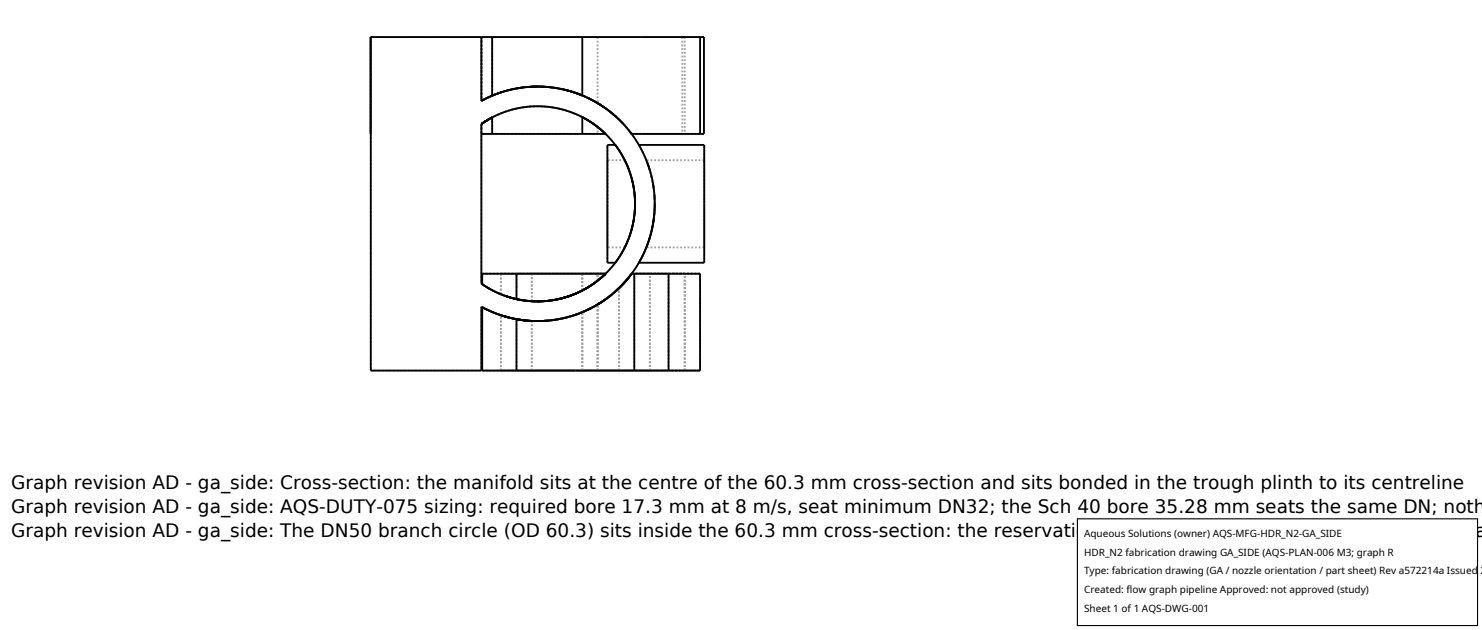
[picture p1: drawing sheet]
<svg xmlns="http://www.w3.org/2000/svg" width="212mm" height="90mm" viewBox="0 0 212 90" stroke-linecap="round" stroke-linejoin="round" font-family="sans-serif">
<g fill="none" stroke="#a0a0a0" stroke-width=".26" stroke-dasharray=".3 .3" stroke-linecap="butt">
<path d="M53 5.3h15.8M53 5.3v47.6M53 5.3v13.8M68.8 5.3v9.1M68.8 14.4a16.7 16.7 0 0 1 24.7 14.7 16.7 16.7 0 0 1-24.7 14.7M68.8 17.7v22.8M68.8 17.7v1.4M68.8 17.7a13.9 13.9 0 0 1 17.7 1.4M68.8 19.1h1.5M68.8 14.4l1.5-.7M68.8 5.3h1.5M68.8 14.4l2.3-1"/>
<path d="M68.8 5.3h28.7M68.9 14.3l-.1 .1M69.2 14.2l-.2 .1M69.2 14.2h-.1M69.4 14.1l-.2 .1M69.6 14l-.4 .2M69.7 13.9l-.3 .2M69.8 17l-.2 .1M69.8 17l.4-.2M69.8 17l.2-.1M70 13.8l-.2 .1M70 13.8l-.3 .1"/>
<path d="M70 16.9l-.2 .1M70 16.9l.2-.1M70.2 16.8l-.2 .1M70.2 16.8h.1M70.3 19.1h-1.5M70.3 13.7l-1.5 .7M70.3 5.3h-1.5M70.3 16.8v2.3M70.3 5.3v8.4M71.7 13.2l.3-.1M72.3 13l.2-.1M72.5 12.9l-.8 .2"/>
<path d="M73.1 12.8l-.6 .1M73.5 12.7l.5-.1M73.5 12.7l-.4 .1M73.8 12.6l-2.5 .7-2.5 1.1M73.9 12.6l-.3 .1M74.2 12.6l1.7-.2M74.7 12.5h-.4M75.7 12.4l-1 .1M75.8 12.4l-1 .1M76.4 12.4h-.1M76.7 12.4a16.7 16.7 0 0 1 4 .4M76.8 12.4h-.2"/>
<path d="M77.3 12.4h-.5M78.1 12.4h-.1M78.3 12.4h-.2M78.9 12.5h-.1M79 12.5l-.8-.1M79.8 12.6l-.8-.1M80.3 12.7l-1.4-.2M80.4 12.8l-.1-.1M80.4 12.8l-.5-.2M80.5 12.8h-.1M80.8 12.9l-.2-.1M83.2 5.3h16.8"/>
<path d="M83.2 13.6l2 1 1.9 1.3 1.6 1.4 1.5 1.8M83.2 13.6v.1M83.2 13.7v-.1M83.3 13.7h-.1M83.4 13.7l.2 .1M83.5 13.8l-.3-.2M83.9 13.9v.1M83.9 13.9l-.4-.1M83.9 13.9l-.3-.1M83.9 13.9l-.7-.3M84.1 14.1l-.2-.2M84.3 14.1h-.2"/>
<path d="M84.3 14.1v.1M84.6 14.3l.1 .1M84.7 14.4l-.6-.3M84.7 14.4h.1M84.8 14.4l.7 .4M84.9 14.5l-.5-.3M85.1 14.6l-.1-.1M85.2 14.7v-.1M85.4 18.1v.1M85.4 19.1h1.1M85.4 5.3h6.2M85.4 18.1v1"/>
<path d="M85.4 5.3v9.4M85.4 14.7h-.2M85.4 14.8v-.1M85.4 18.2l.2 .1M85.6 18.3l.1 .1M85.6 14.9l.7 .4M85.6 14.9l-.4-.2M85.7 18.4h-.1M85.8 18.5l.1 .1M85.9 18.6l-.1-.1M86.1 15.2h-.1M86.1 18.8h.1"/>
<path d="M86.4 15.4l.4 .3M86.4 19l.1 .1M86.5 19.1h-17.7M86.5 19.1a13.9 13.9 0 0 0-17.7-1.4M86.5 19.1h-3.3M86.5 19.1l-.3-.3M86.5 19.1l-1.1-1M86.5 19.1h-1.1M86.7 15.6l-1-.7M86.9 15.7l.9 .8M87 15.8l-.7-.5M87 15.8l-1.3-.9"/>
<path d="M87.2 16l-.5-.4M87.5 16.3l-.3-.3M87.6 16.3l-.4-.3M88 16.7l.5 .4M88 16.7l-.3-.3M88 16.7l2 2.1M88.1 16.8l-.5-.5M88.5 17.1l1.7 2M88.5 17.1h-.1M89 17.7v-.1M90.2 19.1l-1.2-1.4-1.3-1.3M90.2 19.1l-1-1.2-1.2-1.2"/>
<path d="M90.2 19.1h9.8M90.2 19.1h7.3M90.2 19.1l-1.2-1.4M90.2 19.1l-1.5-1.8-1.6-1.4-1.9-1.3-2-1M90.2 19.1l-2-2.3-2.3-1.7M90.2 19.1h1.4M91.6 19.1h6.2M91.6 5.3h6.2M97.5 19.1h-7.3M97.5 5.3h-28.7M97.5 5.3v13.8M97.8 19.1h-7.6"/>
<path d="M97.8 5.3h-12.4M97.8 5.3v13.8M100 5.3h-16.8M100 19.1h-9.8M100.5 5.3h-31.7M100.5 19.1h-10.3M68.9 39.1h17.6M71.5 39.1h15M73.8 39.1h12.7M76 39.1h10.5M83.2 39.1h3.3M85.4 39.1h1.1"/>
<path d="M85.5 39.9l-.4 .4M86.3 39.2l-.9 .8M86.4 39.2l-1 .9M86.4 39.1h.1M86.5 39.1l-2.1 1.7-1.4 .7-1.3 .6M86.5 39.1l-1.7 1.4M86.5 39.1l-2.1 1.7M86.5 39.1a14 14 0 0 1-3.6 2.5M86.5 39.1l-.1 .1M86.5 39.1l-1 .9-1.3 .9-2.5 1.2M86.5 39.1l-1.7 1.4-1.6 1M86.5 39.1h-1.1"/>
<path d="M86.5 39.1h-3.3M86.5 39.1h-10.5M86.5 39.1h-12.7M86.5 39.1h-15M86.5 39.1h-17.6M86.8 37.5v-16.8M86.8 29.1v6.2M86.8 35.3v-12.4M86.8 22.9v6.2M87.9 37.5l1.1-1.8 .8-1.7a13.9 13.9 0 0 0-1.9-13.3M89.2 35.3l.7-1.5 .5-1.6 .2-1.6 .1-1.5-.1-1.5-.2-1.6-.5-1.6-.7-1.5M89.2 22.9h.1"/>
<path d="M89.2 22.9h-2.4M89.2 35.3h-2.4M89.3 22.9v.1M89.5 40l-.2 .3M89.6 34.5l-.1 .3M89.7 39.7l-.3 .3M89.8 39.6l-.1 .1M89.9 24.4v.2M89.9 33.7l-.2 .5M89.9 39.4l-.2 .3M90 24.8l.1 .4M90 39.3l-.1 .1"/>
<path d="M90 39.3l-.2 .3M90.1 39.3h-.1M90.1 33.2l-.2 .4M90.1 39.2l-.1 .1M90.1 25.2l.1 .3M90.2 39.1v.1M90.2 39.1l-1 1.3-1.1 1.1-2.4 1.8-1.4 .8-1.4 .6-1.4 .5-1.6 .3M90.2 39.1a16.7 16.7 0 0 1-16.4 6.5M90.2 39.1l-1.9 2.1-2.2 1.8M90.2 39.1l-2 2.2-1.3 1.1-1.2 .9-1.2 .7-1.6 .7-1.5 .5-1.5 .3M90.2 39.1l-1.5 1.8M90.2 39.1l-.1 .1"/>
<path d="M90.2 39.1l-.9 1.1M90.2 39.1a16.7 16.7 0 0 1-3 3.1M90.2 39.1l-1 1.2M90.2 39.1h7.6M90.2 39.1h9.8M90.2 39.1h.4M90.2 39.1h2.6M90.2 39.1h5.3M90.2 25.6l.1 .2M90.6 31.1l-.1 .2M90.6 27.3v.2M90.6 39.1h-.4"/>
<path d="M90.6 30.6v.4M90.7 30.2l-.1 .1M90.7 28.9v.2M91.2 37.5l1.1-2.3 .8-2.3a16.8 16.8 0 0 0-1.9-12.2M91.2 20.7l1.1 2.3 .8 2.3a16.7 16.7 0 0 1 .4 3.8M91.6 39.1h-1.4M92.3 35.3a16.8 16.8 0 0 0 0-12.4M92.3 22.9l.1 .3M92.4 35.2l-.1 .1M92.6 34.6l-.1 .3M92.7 34.3l-.1 .2M92.8 24.3v.1"/>
<path d="M92.8 33.9v.1M92.8 39.1h-2.6M92.8 24.4l.2 .7M93 25.2l.1 .1M93.1 32.8l-.3 1M93.1 25.5l.1 .5M93.3 32l-.1 .3M93.3 31.7v.2M93.4 26.8l.1 1.1M93.4 30.7v.3M93.5 28.5v.6M93.5 29.2l-.1 1.4"/>
<path d="M95.5 39.1h-3.9M95.5 39.1h-5.3M97.8 39.1h-6.2M100 39.1h-8.4M100.6 37.5v-16.8M100.6 29.1v6.2M100.6 35.3v-12.4M100.6 22.9v6.2M100.6 22.9h-8.3M100.6 35.3h-8.3M53 52.9h15.8M68.8 43.8v9.1"/>
<path d="M68.8 40.5a13.9 13.9 0 0 0 21.9-11.4 13.9 13.9 0 0 0-21.9-11.4M68.9 40.6a13.9 13.9 0 0 0 17.6-1.5M68.9 43.9l2.4 1a16.7 16.7 0 0 0 10.9 .1M68.9 52.9h26.6M68.9 40.6v-1.5M68.9 52.9v-9M71.1 41.8l-1.1-.5M71.5 42l.2 .1M71.5 45l.3 .1M71.5 45l.4 .1M71.5 52.9h21.3M71.5 42v-2.9"/>
<path d="M71.5 52.9v-7.9M71.7 45.1l-.1-.1M71.7 42.1l.5 .2M71.7 42.1l.9 .3M72 45.2l-.3-.1M72.2 42.3l-.7-.3M72.2 45.2l-.5-.1M72.4 42.3l-1.2-.4M72.6 45.3l-.3-.1M72.8 45.4l.7 .1M73 45.4h-.1M73.2 45.5l-.4-.1"/>
<path d="M73.2 42.6l.4 .1M73.3 42.6l-.6-.2M73.7 42.7h-.1M73.8 42.7l1.3 .2a13.9 13.9 0 0 0 11.4-3.8M73.8 52.9h16.8M73.8 42.7v-3.6M73.8 52.9v-7.3M73.9 42.7h-.1M73.9 42.7l-1-.2M74 45.6l-1.1-.2M74 45.6h-.1M74.1 42.8l-.3-.1"/>
<path d="M74.1 45.6h-.1M74.1 42.8l.5 .1M74.1 42.8h-.1M74.2 45.6h-.1M74.2 45.6l.1 .1M74.2 42.8h.1M74.3 45.7l-.1-.1M74.3 42.8h-.1M74.3 45.7h.1M74.3 42.8l.3 .1M74.5 42.8l-1.8-.4M74.5 42.8l-.8-.1"/>
<path d="M74.5 42.9l-.2-.1M74.5 42.9v-.1M74.6 45.7h-.1M74.6 42.9a13.9 13.9 0 0 0 4.5-.1M74.6 42.9l2.3 .1 2.5-.2M74.8 45.7h-.5M74.9 45.7l1.3 .1M74.9 42.9h-.1M74.9 42.9h-.2M75 42.9h-.1M75 42.9l-.9-.1M75 45.8h.1"/>
<path d="M75.1 42.9h-.1M75.2 42.9h-.1M75.2 42.9h-.2M75.3 45.8h-.1M75.4 43l-.3-.1M75.5 45.8h.8M75.5 45.8l-.7-.1M75.6 43h-.1M75.6 43h-.3M75.6 43l-1.4-.2M75.7 43h-.1M75.9 43h-.2"/>
<path d="M76 43h1.5a13.9 13.9 0 0 0 9-3.9M76 52.9h12.4M76 45.8a16.7 16.7 0 0 0 6.2-.8M76 43v-3.9M76 52.9v-7.1M76.1 43h-.7M76.2 43h-.1M76.4 43h-.1M76.4 43h-.2M76.5 45.8h.1M76.7 43h-.2M76.7 45.8h-.7"/>
<path d="M76.8 43h-.6M76.8 45.8h1M76.8 45.8a16.7 16.7 0 0 0 8.7-2.4M76.8 43h-.5M76.8 43h-.8M76.8 45.8h.1M76.8 43h-.9M76.9 43h-.1M77.2 43h-.4M77.2 45.8h-.4M77.2 45.8h.3M77.3 43h-.1"/>
<path d="M77.4 45.8h-.2M77.5 45.8h-.1M77.5 45.8h-1.5l-1.7-.1M77.6 45.8h-.1M77.8 45.8l.9-.1M77.8 45.8l1.8-.2 1.4-.3M77.8 45.8h-1.8M77.9 45.8h-.1M78 45.8h-.1M78 43h-.7M78.2 45.8h-.3M78.3 42.9l-.2 .1"/>
<path d="M78.3 42.9l-.1 .1M78.7 42.9l-1.6 .1M78.8 45.7l1-.1M79 42.9h-.4M79.2 42.8l-.2 .1M79.2 42.8l-2.2 .2M79.2 42.8l-1.5 .2h-1.8M79.3 45.7l-1 .1M79.3 42.8h-.1M79.5 42.8l-2.4 .2M79.5 42.8l.6-.2M79.5 45.6l-1.4 .2"/>
<path d="M79.7 42.7l-1.3 .2-1.6 .1M79.9 45.6h-.4M79.9 45.6l2.3-.6M79.9 42.7l-.7 .1M80.2 42.6l-.2 .1M80.3 42.6l-.3 .1M80.6 45.4l-1.2 .2M80.7 42.5l-1.2 .3M80.9 42.4h-.1M81.2 42.3l-.2 .1M81.2 45.3l.9-.3M81.4 42.2l-.1 .1"/>
<path d="M81.5 42.2l.2-.1M81.6 42.2h-.2M81.8 42.1l-.4 .1M81.9 42.1l.3-.1M82.1 45l-1.4 .4M82.2 42l-.3 .1M82.2 45l1.6-.7 1.7-.9M82.2 45l-1.6 .4-1.7 .3-1.7 .1h-1.8M82.2 52.9h-8.4M82.2 52.9h-6.2M82.2 45l1.1-.5a16.8 16.8 0 0 0 5.1-3.4M82.2 52.9h-10.7"/>
<path d="M82.2 52.9h-13.3M82.3 44.9h-.1M82.4 44.9l-.2 .1M82.4 41.9v-.1M82.5 41.8l.7-.3M82.5 41.8l-.3 .2M82.6 44.8h-.1M82.6 41.8l-.2 .1M82.6 41.8l-.3 .1M82.6 41.8h-.1M82.8 44.7l-.2 .1M82.8 41.7l-.2 .1"/>
<path d="M82.8 41.6l-.2 .2M83.2 41.5l1.6-1 1.7-1.4M83.2 44.6l2-1 1.9-1.3 1.6-1.4 1.5-1.8M83.2 44.6l2.5-1.3M83.2 52.9h16.8M83.2 41.5v-2.4M83.2 52.9v-8.3M83.3 44.5l-.8 .3M83.4 41.4l-.2 .1M83.5 41.3l-.7 .3M83.7 44.4l-.9 .3M83.7 44.4l-1.3 .5"/>
<path d="M83.8 44.3l-1.2 .5M83.9 41.1l1.4-1 1.2-1M83.9 44.2l-1.3 .6M84 44.2l-.3 .2M84.1 41l-1.2 .6M84.1 40.9v.1M84.2 40.9l1.2-.9 1.1-.9M84.2 40.9h-.1M84.2 44.1l-1 .5M84.3 40.9h-.1M84.3 40.8v.1M84.3 44.1l-.7 .3"/>
<path d="M84.3 44.1h-.1M84.3 44l-.3 .2M84.4 40.8h-.1M84.6 43.9l-.2 .1M84.7 40.5l-.1 .1M84.8 40.5l-1.3 .8-1.4 .7-1.5 .5-1.6 .3M84.8 43.8l-.2 .1M84.9 43.7l-.4 .3M84.9 43.7v.1M85 43.7l-.6 .3M85.1 40.3h-.1M85.1 43.6l-.8 .5"/>
<path d="M85.3 43.5l-.2 .1M85.4 40.1l1-.9M85.4 43.5l1.4-1 1.3-1.1M85.4 52.9h12.4M85.4 40.1v-1M85.4 52.9v-9.4M85.4 43.5l-.4 .2M85.4 43.4v.1M85.4 40l-1.9 1.3M85.5 43.4l-2.3 1.2M85.5 43.4l-.6 .3M85.5 43.4l-.5 .3"/>
<path d="M85.7 43.3l1.2-.9 1.3-1 1-1.1 1-1.2M85.8 43.2l1.5-1.1M86 43.1l-.1 .1M86 43.1l-.5 .3M86.1 43l-.4 .3M86.3 42.9l-.6 .4M86.5 42.7l-1.1 .7M86.5 42.7l-1.1 .8M86.8 42.5l-.5 .4M86.9 42.4l-.5 .4M87 42.4l-.6 .4M87.1 42.3h-.1"/>
<path d="M87.3 42.1l.6-.5M87.4 42.1l-.5 .3M87.6 41.9l-1.1 .8M87.9 41.6l-1.2 1-1.4 .9M87.9 41.6a16.8 16.8 0 0 1-3.7 2.5M88 41.5l.1-.1M88.1 41.4l-.2 .2M88.1 41.4l-.7 .7M88.2 41.3l-.5 .5M88.3 41.3l-.1 .1M88.3 41.2l1.9-2.1M88.4 52.9h-6.2"/>
<path d="M88.4 41.1l-.2 .3a16.7 16.7 0 0 1-12.2 4.4M88.4 52.9v-11.8M88.5 41.1l-.2 .2M88.5 41l-2.3 1.9M89 40.5l-.8 .8M89 40.5l1.2-1.4M89 40.5l-1.8 1.7M89 40.5l-1.3 1.3M89 40.5l-.5 .6M89.4 40.1l-.4 .4M89.4 40.1l-1.2 1.2M90.6 52.9h-8.4"/>
<path d="M90.6 52.9v-13.8M91.6 52.9h-6.2M91.6 52.9h-8.4M92.8 52.9h-10.6M92.8 52.9v-13.8M95.5 52.9h-3.9M95.5 52.9h-13.3M95.5 52.9v-13.8M97.8 52.9h-6.2M97.8 52.9v-13.8M100 52.9h-8.4M100 52.9v-13.8"/>
</g>
<g fill="none" stroke="#000" stroke-width=".26">
<path d="M53 5.3v47.6h15.8v-9.1a16.7 16.7 0 0 0 24.7-14.7 16.7 16.7 0 0 0-24.7-14.7M68.8 17.7a13.9 13.9 0 0 1 21.9 11.4 13.9 13.9 0 0 1-21.9 11.4zM68.8 5.3v9.1M68.8 14.4h.1M69 14.3h-.1M69.1 14.2l-.1 .1M69.2 14.2h.1M69.6 17.1l-.8 .6M69.6 14h.1M69.7 13.9l-.1 .1M69.8 13.9h-.1M69.8 17l-1 .7"/>
<path d="M69.8 17h.1M70 13.8h.1M70 16.9l-1.2 .8M70 16.9h.1M70.3 16.8h-.1M70.3 16.8l-1.5 .9M70.3 5.3v8.4l-1.5 .7M70.3 16.8v2.3M71.1 13.4l.6-.3-1.7 .7M72.3 13l-.3 .1M73.1 12.8h.1M73.6 12.7l-1.1 .2"/>
<path d="M74.2 12.6h-.2M74.3 12.5l-.4 .1M74.7 12.5h.1M74.8 12.5l-1 .1M75.8 12.4h.1M76.3 12.4h-.6M76.6 12.4h-.7M76.6 12.4h.1M76.7 12.4h-.8M76.8 12.4h-.4M76.8 12.4h1.2M77.3 12.4h.8"/>
<path d="M78.1 12.4h.1M78.3 12.4l.5 .1M78.9 12.5h.1M79 12.5h.1M79.8 12.6h.1M80.4 12.8h.1M80.4 12.8l2.1 .6M80.5 12.8h.1M80.7 12.8l2.5 .8M80.8 12.9h.1M80.9 12.9l2.3 .7M83.2 5.3v8.3l-.7-.2"/>
<path d="M83.2 16.7l1.2 .7 1.2 1v-.1M83.2 16.7l1.6 1.1 1.7 1.3h-17.7M83.2 16.7v2.4M83.2 13.6l-1.5-.5-1.7-.4-1.7-.3h-1.7l-1.8 .1-1.5 .2-1.6 .4-1.7 .7M83.2 13.7h.1M83.3 13.7h.1M83.3 13.7l.6 .2M83.5 13.8h.1M83.9 13.9l.4 .2M83.9 13.9h.1M83.9 13.9l.2 .2M83.9 14l.4 .1"/>
<path d="M84.3 14.1l.3 .2M84.3 14.1l.7 .4M84.7 14.4l.5 .2M84.7 14.4h.1M84.8 14.4h.1M84.9 14.5l.3 .1M85.1 14.6l.1 .1M85.2 14.7h.1M85.2 14.7l1.1 .6M85.4 14.7l1.3 .9 1.3 1.1M85.4 14.7l.3 .2M85.4 18.2h.1"/>
<path d="M85.4 14.8l.5 .3M85.5 14.8l.1 .1M85.6 14.9h.1M85.7 18.4l.1 .1M86.1 18.8l-.2-.2 .3 .2M86.2 18.8l.2 .2M86.3 15.3l.1 .1M86.7 15.6h.1M86.8 15.7h.1M87 15.8l.1 .1M87.1 15.9l.5 .4M87.5 16.3l.2 .1"/>
<path d="M87.7 16.4h.1M87.8 16.5l.2 .2M88 16.7h.1M88.1 16.8l.3 .3M88.5 17.1l.5 .5M89 17.7h.1M90 18.8l.2 .3h10.3v-13.8h-47.6l.1 13.8M100 5.3v13.8M73.8 39.1v3.6M86.3 39.2l.1-.1zM86.5 39.1l-.3 .3a13.9 13.9 0 0 1-6 3.2M86.5 39.1a13.9 13.9 0 0 1-12.7 3.6"/>
<path d="M86.5 39.1l-1 .8M86.5 39.1h.1M86.5 39.1h-17.6v1.5M86.8 20.7h1.1l1.1 1.8 .8 1.7a13.9 13.9 0 0 1-1.9 13.3h-1.1zM89.3 22.9h.1M89.3 23h.1M89.3 23l.3 .7M89.5 34.8l-.3 .5M89.5 40l.2-.3-.3 .4M89.6 23.7l.3 .7M89.7 34.2l-.1 .3M89.8 39.6l-.1 .1"/>
<path d="M89.9 24.4h.1M89.9 39.4l-.1 .2M89.9 24.6l.1 .2M89.9 33.6v.1M90 39.3l-.1 .1M90.1 39.2v.1M90.1 25.2h.1M90.2 39.1l-.1 .2M90.2 25.5v.1M90.3 25.8l.1 .4M90.4 26.2l.2 .9M90.5 31.3l-.4 1.9"/>
<path d="M90.6 27.1v.2M90.6 31v.1M90.6 39.1v13.8M90.6 27.5l.1 1.4M90.6 30.3v.3M90.7 29.2v1M90.7 29.1v.1M91.2 20.7h9.4v16.8h-9.4l1.1-2.3 .8-2.3a16.8 16.8 0 0 0 .4-3.8v.1M92.4 23.2l.4 1.1M92.5 34.9l-.1 .3M92.6 34.5v.1M92.8 24.4h.1"/>
<path d="M92.8 33.8l-.1 .5M93 25.1v.1M93.1 25.3v.2M93.2 32.3l-.1 .5M93.2 26l.2 .8M93.3 31.9v.1M93.4 31l-.1 .7M93.4 30.6v.1M93.5 27.9v.6M95.5 39.1v13.8M68.9 40.6a13.9 13.9 0 0 0 4.9 2.1M68.9 40.6l1.1 .7"/>
<path d="M71.1 41.8l.1 .1M71.5 45h.1M71.7 45.1l.6 .1M71.7 42.1h.1M71.8 45.1l3.1 .6M71.9 45.1l.4 .1M72 45.2l.9 .2-.3-.1M72.2 42.3l2 .5M72.2 42.3l.5 .1M72.2 45.2l.6 .2-.5-.2M72.4 42.3l.1 .1M72.5 42.4l.4 .1"/>
<path d="M72.6 42.4l.6 .2M73 45.4l.8 .2-.6-.1M73.3 42.6l.8 .2M73.5 45.5l.7 .1M73.7 42.7h.1M73.8 45.6h.1M73.8 45.6v7.3M73.8 42.7h.1M73.9 42.7l.1 .1M73.9 45.6l.4 .1M74 45.6h.1M74.1 42.8h.1"/>
<path d="M74.1 45.6l.2 .1M74.2 45.6l.1 .1M74.2 42.8h.1M74.2 45.6h-.2l.5 .1h-.2M74.3 42.8h.1M74.3 45.7h.1M74.3 45.7h.6M74.4 45.7h.4M74.5 42.8h.1M74.5 42.9h.3M74.5 42.9h.1M74.5 42.9h.2"/>
<path d="M74.6 42.9h.1M74.8 45.7h-.2h.3M74.8 45.7h.1M74.8 45.7l.2 .1M74.9 42.9h.2M74.9 42.9h.1M74.9 45.7l.3 .1M75 42.9h.1M75.1 45.8h.4M75.1 42.9h.1M75.2 42.9h.1M75.2 42.9l.2 .1"/>
<path d="M75.2 42.9l.1 .1M75.4 45.8h-.1h.7h-.5M75.4 43h.1M75.6 43h.1M75.7 43h.1M75.7 43h.2M75.9 43h.1M76 43h.3M76 43h.1M76.1 43h.1M76.1 43h.2M76.2 43h.1"/>
<path d="M76.2 45.8h.6zM76.3 45.8h.2M76.4 43h.1M76.6 45.8h.2M76.7 43h.1M76.9 43h.1M77.1 43h-.1M77.2 45.8h-.3M77.2 43h.1M77.4 45.8h.1M77.6 45.8h.1M77.8 45.8h-.2"/>
<path d="M77.8 45.8h-.3M77.8 45.8h.1M77.9 45.8h-.1M78 45.8h-.1M78.1 43h-.1M78.1 45.8h-.1M78.2 43h-1.4h.3M78.3 45.8h-.3M78.7 42.9h-.4h.3M78.8 45.7h-.1M79 42.9h-.3M79.2 42.8l-.5 .1"/>
<path d="M79.2 42.8h.1M79.3 45.7h.1M79.4 45.6l-.1 .1M79.5 42.8h-.1M79.5 45.6h.1M79.9 45.6h-.1M79.9 45.5v.1M80 42.7l-.9 .1M80 42.7h-.1M80.1 42.6l1.4-.4-1.5 .5M80.2 42.6l-.9 .2M80.2 42.6l-.5 .1"/>
<path d="M80.2 42.6h.1M80.7 45.4h-.1M80.7 42.5l.6-.2-2 .5M80.8 42.4l-.5 .2M80.9 42.4h.1M81 42.4l-.8 .2M81.2 45.3h-.2M81.7 42.1l-.5 .2M81.7 42.1l-.4 .2M81.7 42.1h.1M81.8 42.1l-.2 .1M81.8 42.1h.1"/>
<path d="M81.8 42.1h.1h-.2M82.2 42l-1.3 .4M82.2 45l2.2-1 2.1-1.2a16.7 16.7 0 0 0 3.7-3.7h9.8v13.8h-31.1v-9l1.5 .7 1.9 .6M82.2 45l-2.1 .5-2.2 .3h-2.1l-2-.2M82.2 45h-.1M82.2 44.9v.1M82.3 41.9l-.1 .1M82.3 41.9h.1l-.2 .1M82.3 41.9h.1M82.4 44.9h.1M82.5 41.8h-.1M82.5 41.8h.1"/>
<path d="M82.5 44.8l-.1 .1M82.6 44.8h-.1M82.6 44.8l-.2 .1M82.6 44.8h.1M82.6 41.8h.1M82.8 44.7h.1M82.9 41.6l-.3 .2M82.9 41.6l-.1 .1M83.2 41.5h.1M83.5 44.4l-.2 .1M83.5 41.3h.1M83.6 44.4h-.1"/>
<path d="M83.7 41.2l-.5 .3M83.7 44.4h.1M83.9 41.1l-.2 .1M83.9 44.2h.1M83.9 44.2l-.1 .1M84 44.2h.1M84.1 44.2h-.1M84.1 44.2h-.2M84.1 41h.1M84.1 44.1v.1M84.1 40.9l-.7 .5M84.1 40.9l-1.9 1.1"/>
<path d="M84.2 44.1h-.1M84.3 40.9h-.2M84.3 40.8h.1M84.3 40.8v.1M84.3 44l-.2 .2M84.4 40.8l-.1 .1M84.4 44h-.1M84.4 40.8h-.1M84.4 44l-.3 .1M84.4 40.8h.1M84.4 44h.1M84.5 44l-.2 .1"/>
<path d="M84.6 40.6l-.2 .2M84.6 43.9h.1M84.8 40.5h.1M84.9 43.8h-.1M85 43.7h-.1M85 43.7h.1M85 40.3l-.3 .2M85.1 40.3h.1M85.1 43.6h.1M85.3 43.5h.1M85.4 40h.1M85.5 43.4h.1"/>
<path d="M85.5 43.4h-.1M85.7 43.3l.2-.1-.4 .2M85.7 43.3h.1M85.7 43.3l-.2 .1M86.4 42.8l-.4 .3 .2-.2M86.4 42.8h.1M86.5 42.7h.1M86.9 42.4l-.1 .1M87 42.4h-.1M87.2 42.2l-.1 .1M87.3 42.1h.1M87.4 42.1h.1"/>
<path d="M87.7 41.8l-.1 .1M87.9 41.6h.1M88 41.5l-.1 .1M88.1 41.4h.1M88.2 41.4h-.1M88.2 41.3l-.1 .1M88.2 41.3h.1M88.3 41.2l-.2 .2M88.5 41.1h.1M88.7 40.9l-.2 .1M89 40.5l-.9 .9M89 40.5h.1"/>
<path d="M89 40.5l.3-.3-.3 .3M89.2 40.3l-.2 .2M89.4 40l-.4 .5"/>
</g>
<path d="M153.9 74.1h57.1v15.2h-57.1z" fill="#fff" stroke="#000" stroke-width=".16"/>
<g font-size="2.6">
<text x="1.6" y="69.8">Graph revision AD - ga_side: Cross-section: the manifold sits at the centre of the 60.3 mm cross-section and sits bonded in the trough plinth to its centreline</text>
<text x="1.6" y="73.3">Graph revision AD - ga_side: AQS-DUTY-075 sizing: required bore 17.3 mm at 8 m/s, seat minimum DN32; the Sch 40 bore 35.28 mm seats the same DN; noth</text>
<text x="1.6" y="76.7">Graph revision AD - ga_side: The DN50 branch circle (OD 60.3) sits inside the 60.3 mm cross-section: the reservation is sized to the largest issued branch (hea</text>
</g>
<g font-size="1.4">
<text x="154.8" y="76.6">Aqueous Solutions (owner) AQS-MFG-HDR_N2-GA_SIDE</text>
<text x="154.8" y="79.3">HDR_N2 fabrication drawing GA_SIDE (AQS-PLAN-006 M3; graph R</text>
<text x="154.8" y="82">Type: fabrication drawing (GA / nozzle orientation / part sheet) Rev a572214a Issued 2</text>
<text x="154.8" y="84.7">Created: flow graph pipeline Approved: not approved (study)</text>
<text x="154.8" y="87.4">Sheet 1 of 1 AQS-DWG-001</text>
</g>
</svg>
